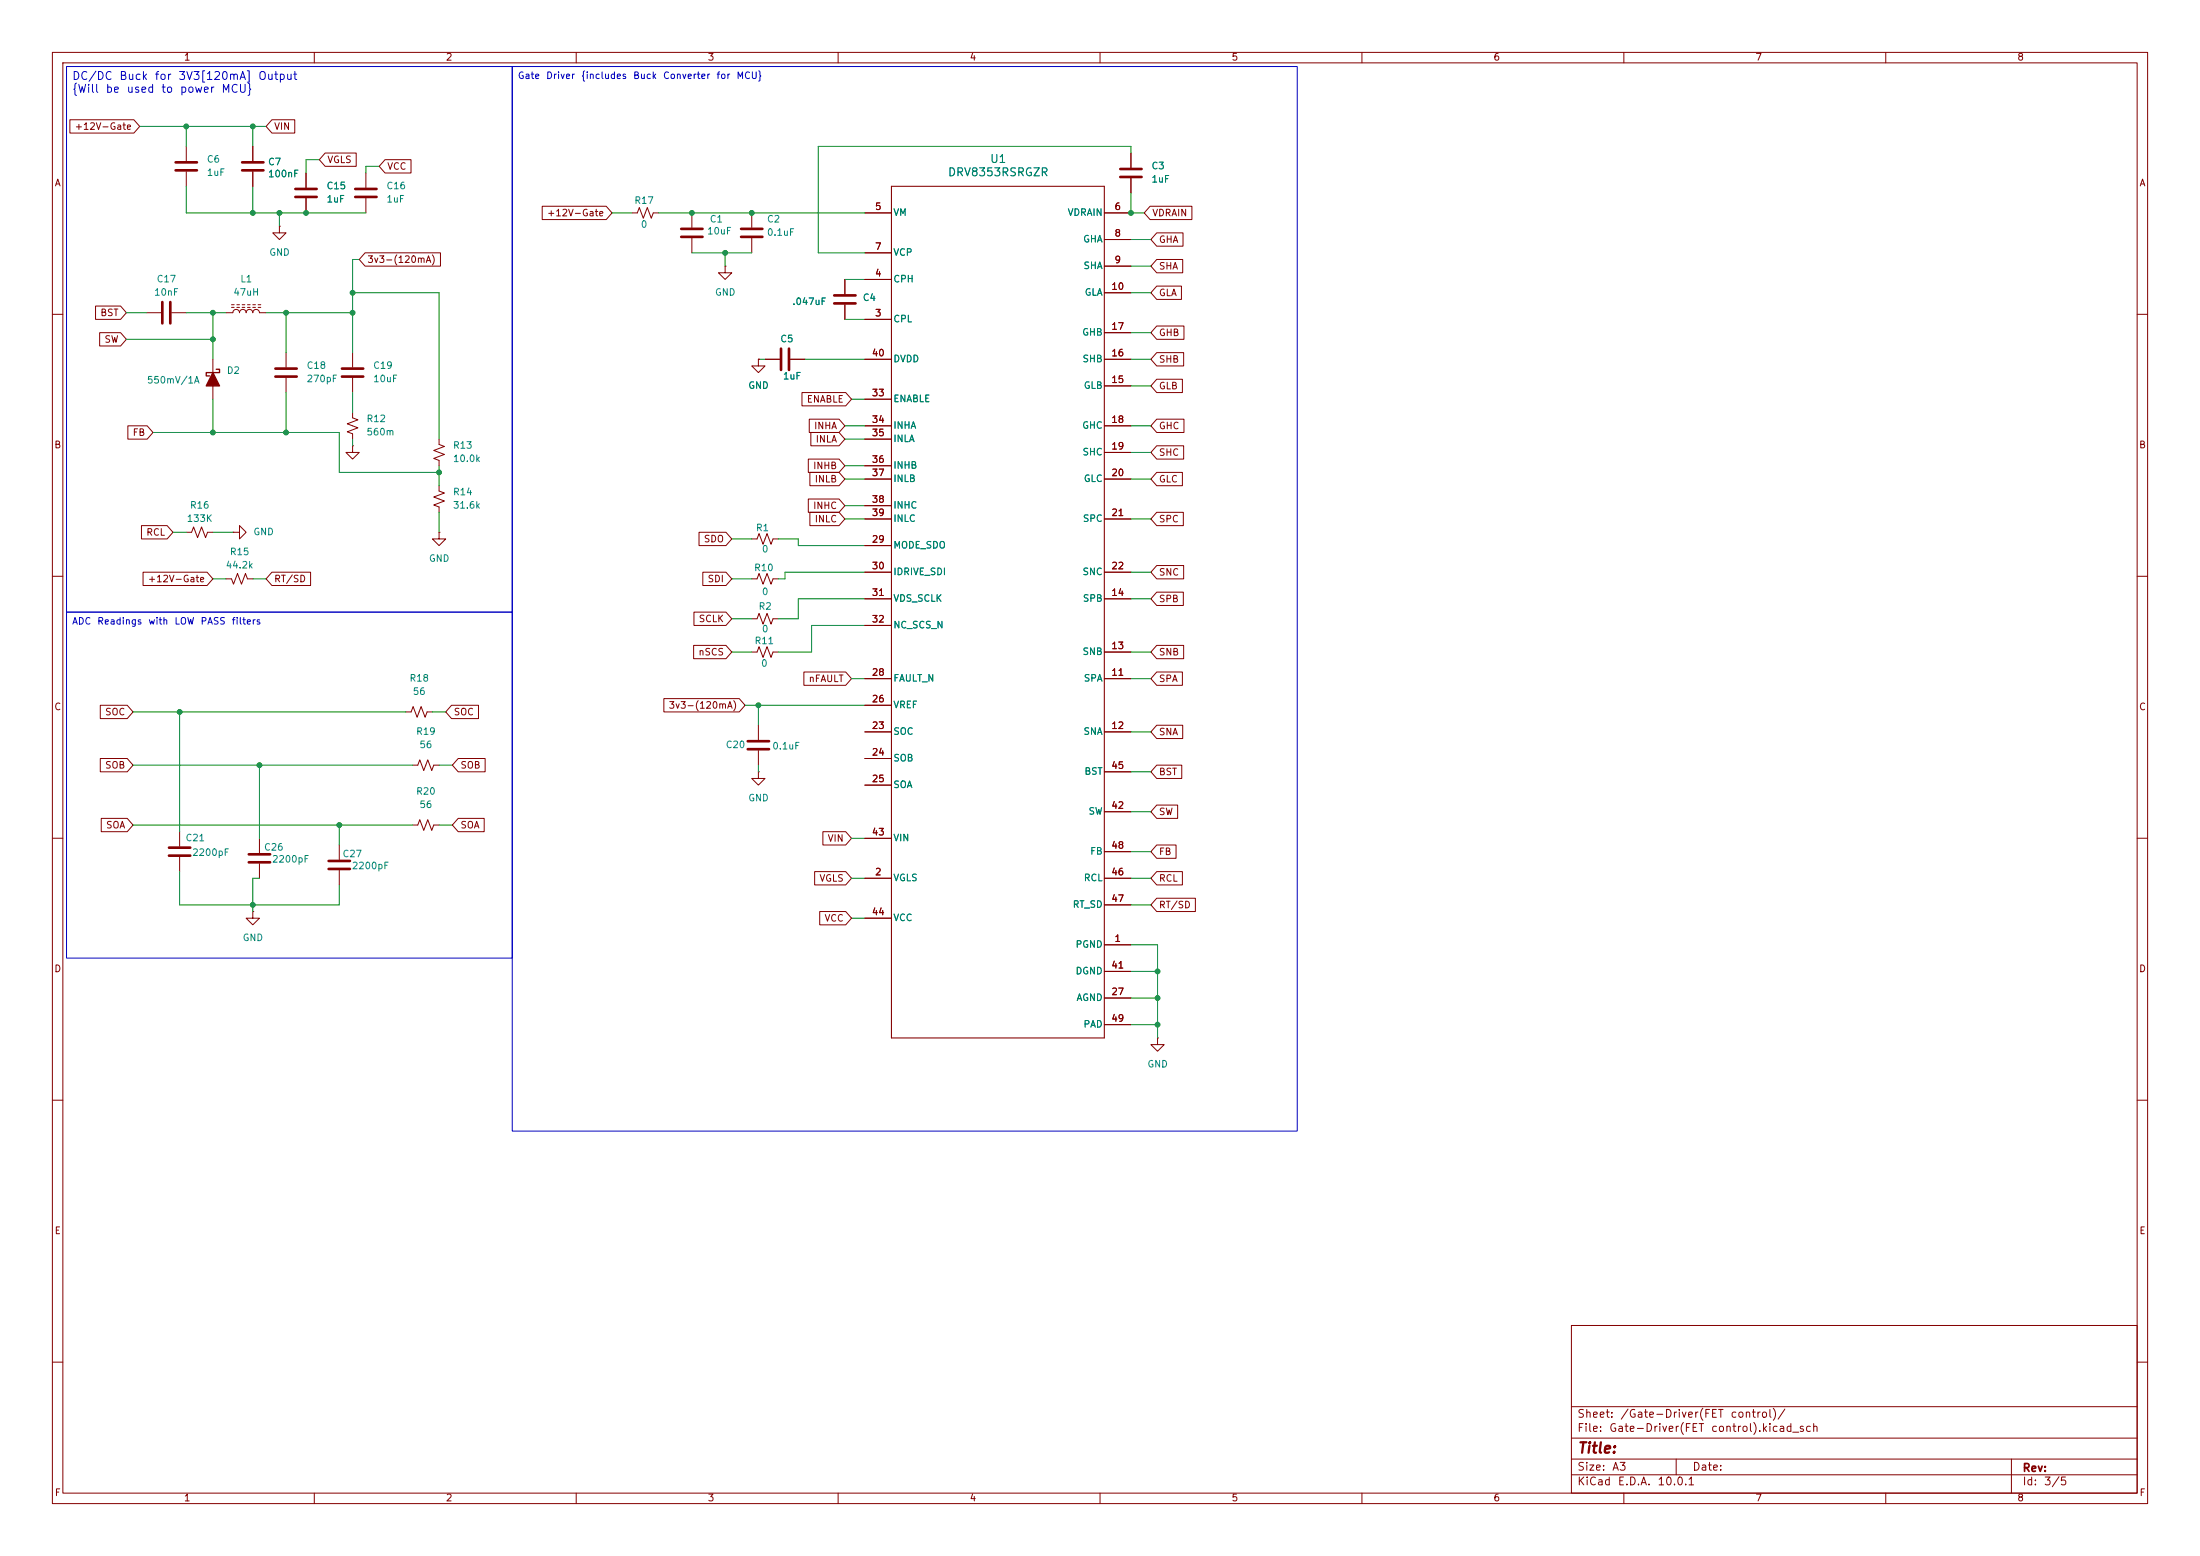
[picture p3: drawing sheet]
<svg xmlns="http://www.w3.org/2000/svg" width="420mm" height="297mm" viewBox="0 0 420 297" stroke-linecap="round" stroke-linejoin="round" font-family="sans-serif">
<path d="M0 0h420v297h-420z" fill="#fff" stroke="#fff" stroke-width=".19"/>
<g fill="none" stroke="#840000" stroke-width=".19">
<path d="M10 10h400v277h-400zM12 12h396v273h-396zM60 10v2M110 10v2M160 10v2M210 10v2M260 10v2M310 10v2M360 10v2M13.3 22.9h12.3l1.1 1.2-1.1 1.3h-12.3zM35.6 27.9v2.8M35.6 32.8v2.8"/>
<path d="M48.3 27.9v2.8M48.3 32.8v2.8M51.9 22.9h4.4v2.5h-4.4l-1.1-1.3zM58.4 33v2.8M58.4 37.8v2.8M62.1 29.2h5.9v2.6h-5.9l-1.1-1.3zM69.8 33v2.8M69.8 37.8v2.8M73.5 30.5h5v2.5h-5l-1.1-1.2zM103.5 39.4h12.2l1.1 1.2-1.1 1.3h-12.2zM215.9 29.2v2.8M215.9 34v2.8"/>
<path d="M219.6 39.4h7.9v2.5h-7.9l-1.2-1.3zM18.2 58.4h4.8l1.1 1.3-1.1 1.3h-4.8zM27.9 59.7h2.8M32.8 59.7h2.8M43.2 59.7h1.2a.64 .64 0 0 1 .7-.6 .64 .64 0 0 1 .6 .6 .64 .64 0 0 1 .7-.6 .64 .64 0 0 1 .6 .6 .64 .64 0 0 1 .6-.6 .64 .64 0 0 1 .7 .6 .64 .64 0 0 1 .6-.6 .64 .64 0 0 1 .6 .6h1.3M44.2 58.7h.5M44.2 58.2h.5M45.2 58.7h.5M45.2 58.2h.5M46.2 58.7h.5M46.2 58.2h.5M47.2 58.7h.6"/>
<path d="M47.2 58.2h.6M48.3 58.7h.5M48.3 58.2h.5M49.3 58.7h.5M49.3 58.2h.5M53.3 43.2v1.3h1.3l-1.3 1.2-1.2-1.2h1.2M53.3 43.2h.1M69.7 48.3h14.4v2.5h-14.4l-1.1-1.3zM120.6 40.6h1.1l.3-1 .8 2.1 .8-2.1 .7 2.1 .4-1.1h1M132.1 40.6v2.8M132.1 45.5v2.8M138.4 50.8v1.3h1.3l-1.3 1.2-1.2-1.2h1.2"/>
<path d="M138.4 50.8h.1M143.5 40.6v2.8M143.5 45.5v2.8M161.3 53.3v2.8M161.3 58.2v2.8M165.1 53.3h5.1M165.1 40.6h5.1M165.1 48.3h5.1M210.8 40.6h5.1M210.8 45.7h5.1M210.8 50.8h5.1M210.8 55.9h5.1"/>
<path d="M220.8 44.4h5v2.6h-5l-1.1-1.3zM220.8 54.6h4.7v2.6h-4.7l-1.1-1.3zM220.8 49.5h5v2.6h-5l-1.1-1.3zM10 60h2M19 63.5h4l1.1 1.3-1.1 1.2h-4zM40.6 68.6v7.6M54.6 67.3v2.8M54.6 72.1v2.8M67.3 78.7v1.1l1 .3-2 .8 2 .8-2 .7 1 .4v1M67.3 67.3v2.8M67.3 72.1v2.8M144.8 68.6v1.3h1.2l-1.2 1.2-1.3-1.2h1.3"/>
<path d="M144.8 68.6h.1M146 68.6h2.8M150.9 68.6h2.8M153.1 74.9h8.3l1.2 1.3-1.2 1.3h-8.3zM165.1 68.6h5.1M165.1 61h5.1M165.1 76.2h5.1M210.8 68.6h5.1M210.8 73.7h5.1M210.8 63.5h5.1M220.8 67.3h5.2v2.6h-5.2l-1.1-1.3zM220.8 72.4h4.9v2.5h-4.9l-1.1-1.2z"/>
<path d="M220.8 62.2h5.2v2.6h-5.2l-1.1-1.3zM408 60h2M24.4 81.3h3.7l1.1 1.3-1.1 1.2h-3.7zM67.3 85.1v1.3h1.3l-1.3 1.2-1.3-1.2h1.3M67.3 85.1h.1M83.8 92.7v1l1 .4-2 .8 2 .7-2 .8 1 .4v1M83.8 83.8v1l1 .4-2 .8 2 .7-2 .8 1 .4v1M154.3 87.6h5.9l1.1 1.3-1.1 1.3h-5.9zM154.3 95.2h5.9l1.1 1.3-1.1 1.3h-5.9zM154.5 80h5.7l1.1 1.3-1.1 1.3h-5.7zM154.6 97.8h5.6l1.1 1.3-1.1 1.2h-5.6zM154.6 90.2h5.6l1.1 1.2-1.1 1.3h-5.6z"/>
<path d="M154.8 82.5h5.4l1.1 1.3-1.1 1.3h-5.4zM165.1 81.3h5.1M165.1 91.4h5.1M165.1 99.1h5.1M165.1 83.8h5.1M165.1 88.9h5.1M165.1 96.5h5.1M210.8 81.3h5.1M210.8 86.4h5.1M210.8 91.4h5.1M210.8 99.1h5.1M220.8 97.8h5.1v2.5h-5.1l-1.1-1.2z"/>
<path d="M220.8 90.2h4.9v2.5h-4.9l-1.1-1.3zM220.8 85.1h5.2v2.5h-5.2l-1.1-1.2zM220.8 80h5.2v2.6h-5.2l-1.1-1.3zM10 110h2M27 100.3h4.9l1.1 1.3-1.1 1.3h-4.9zM27.3 109.2h12.2l1.1 1.3-1.1 1.3h-12.2zM35.6 101.6h1l.4-1 .7 2 .8-2 .7 2 .4-1h1M43.2 110.5h1l.4 1 .7-2 .8 2 .8-2 .3 1h1.1M44.4 101.6h1.3v1.3l1.3-1.3-1.3-1.3v1.3M44.4 101.6h.1M51.9 109.2h7.4v2.6h-7.4l-1.1-1.3zM83.8 101.6v1.3h1.3l-1.3 1.2-1.3-1.2h1.3"/>
<path d="M83.8 101.6h.1M132.5 116.8h6.1l1.1 1.3-1.1 1.3h-6.1zM133.4 101.6h5.2l1.1 1.3-1.1 1.2h-5.2zM134.2 109.2h4.4l1.1 1.3-1.1 1.3h-4.4zM143.5 118.1h1l.4-1 .8 2 .7-2 .8 2 .4-1h1M143.5 102.9h1l.4-1 .8 2 .7-2 .8 2 .4-1h1M143.5 110.5h1l.4-1 .8 2 .7-2 .8 2 .4-1h1M165.1 114.3h5.1M165.1 109.2h5.1M165.1 104.1h5.1M165.1 119.4h5.1M210.8 114.3h5.1"/>
<path d="M210.8 109.2h5.1M220.8 113h5.1v2.6h-5.1l-1.1-1.3zM220.8 107.9h5.2v2.6h-5.2l-1.1-1.3zM408 110h2M19.1 134.6h5.2l1.1 1.3-1.1 1.3h-5.2zM77.5 135.9h1l.4-1 .7 2 .8-2 .8 2 .3-1h1M86.2 134.6h5.1v2.6h-5.1l-1.1-1.3zM126.7 133.3h14.4l1.1 1.3-1.1 1.3h-14.4zM132.4 123.2h6.2l1.1 1.3-1.1 1.2h-6.2zM143.5 124.5h1l.4-1.1 .8 2.1 .7-2.1 .8 2.1 .4-1h1M144.8 138.4v2.8M153.5 128.3h7.9l1.2 1.2-1.2 1.3h-7.9z"/>
<path d="M165.1 129.5h5.1M165.1 139.7h5.1M165.1 134.6h5.1M210.8 129.5h5.1M210.8 139.7h5.1M210.8 124.5h5.1M220.8 128.3h4.9v2.5h-4.9l-1.1-1.3zM220.8 138.4h5v2.6h-5l-1.1-1.3zM220.8 123.2h5.2v2.5h-5.2l-1.1-1.2zM10 160h2M19.1 144.8h5.2l1.1 1.3-1.1 1.2h-5.2zM19.3 156.2h5l1.1 1.3-1.1 1.3h-5z"/>
<path d="M34.3 158.8v2.7M78.7 157.5h1.1l.3-1 .8 2 .8-2 .7 2 .4-1h1M78.7 146.1h1.1l.3-1.1 .8 2.1 .8-2.1 .7 2.1 .4-1h1M87.5 156.2h4.9v2.6h-4.9l-1.1-1.3zM87.5 144.8h5.1v2.5h-5.1l-1.1-1.2zM144.8 147.3v1.3h1.2l-1.2 1.3-1.3-1.3h1.3M144.8 147.3h.1M144.8 143.3v2.8M157.1 158.7h4.3l1.2 1.3-1.2 1.3h-4.3zM165.1 144.8h5.1M165.1 149.9h5.1M210.8 154.9h5.1"/>
<path d="M210.8 147.3h5.1M220.8 153.7h4v2.5h-4l-1.1-1.3zM220.8 146h4.8v2.6h-4.8l-1.1-1.3zM408 160h2M34.3 163.6v2.8M48.3 174v1.3h1.2l-1.2 1.2-1.3-1.2h1.3M48.3 174h.1M49.5 160v2.8M49.5 164.8v2.8M64.8 161.3v2.8M64.8 166.1v2.8M155.5 166.4h5.9l1.2 1.2-1.2 1.3h-5.9z"/>
<path d="M156.5 174h4.9l1.2 1.3-1.2 1.2h-4.9zM165.1 167.6h5.1M165.1 160h5.1M165.1 175.3h5.1M210.8 167.6h5.1M210.8 172.7h5.1M210.8 162.6h5.1M220.8 161.3h3.7v2.5h-3.7l-1.1-1.2zM220.8 166.4h4.9v2.5h-4.9l-1.1-1.3zM220.8 171.4h7.4v2.6h-7.4l-1.1-1.3zM210.8 180.3h5.1M210.8 190.5h5.1"/>
<path d="M210.8 185.4h5.1M210.8 195.6h5.1M221 198.1v1.3h1.2l-1.2 1.3-1.3-1.3h1.3M221 198.1h.1M10 210h2M408 210h2M300 253h108v32h-108zM10 260h2M300 278.5h108M300 274.5h108M300 268.5h108M320 278.5v3"/>
<path d="M384 278.5v6.5M408 260h2M60 285v2M110 285v2M160 285v2M210 285v2M260 285v2M300 281.5h108M310 285v2M360 285v2"/>
</g>
<g fill="none" stroke="#840000" stroke-width=".51">
<path d="M33.5 31h4.1M33.5 32.5h4.1M46.2 31h4.1M46.2 32.5h4.1M56.4 36.1h4.1M56.4 37.6h4.1M67.8 36.1h4.1M67.8 37.6h4.1M213.9 32.3h4M213.9 33.8h4M31 57.7v4M32.5 57.7v4"/>
<path d="M130 43.7h4.1M130 45.2h4.1M141.5 43.7h4M141.5 45.2h4M159.3 56.4h4M159.3 57.9h4M52.6 71.9h4M52.6 70.4h4M65.3 71.9h4M65.3 70.4h4M149.1 66.5v4.1M150.6 66.5v4.1"/>
<path d="M142.7 141.5h4.1M142.7 143h4.1M32.3 161.8h4M32.3 163.3h4M47.5 163.1h4.1M47.5 164.6h4.1M62.7 164.3h4.1M62.7 165.9h4.1"/>
</g>
<path d="M41.3 70.5h.6v.6h-2.5v.7h.6" fill="none" stroke="#840000" stroke-width=".25"/>
<path d="M40.6 71.1l1.3 2.6h-2.5z" fill="#840000" stroke="#840000" stroke-width=".25"/>
<path d="M170.2 35.6h40.6v162.5h-40.6z" fill="none" stroke="#840000" stroke-width=".2"/>
<g fill="none" stroke="#008400" stroke-width=".19">
<path d="M26.7 24.1h24.1M35.6 35.6v5h34.2M35.6 24.1v3.8M48.3 24.1v3.8M48.3 35.6v5M61 30.5h-2.6v2.5M72.4 31.8h-2.6v1.2M215.9 36.8v3.8h2.5M215.9 29.2v-1.3h-59.7v20.4h8.9M24.1 59.7h3.8M35.6 59.7h7.6M40.6 59.7v8.9"/>
<path d="M50.8 59.7h16.5M53.3 40.6v2.6M54.6 59.7v7.6M67.3 55.9h16.5v27.9M68.6 49.5h-1.3v17.8M116.8 40.6h3.8M125.7 40.6h39.4M132.1 48.3h11.4M138.4 48.3v2.5M161.3 53.3h3.8M215.9 55.9h3.8M215.9 50.8h3.8"/>
<path d="M215.9 45.7h3.8M24.1 64.8h16.5M40.6 76.2v6.4M54.6 74.9v7.7M67.3 74.9v3.8M144.8 68.6h1.2M153.7 68.6h11.4M161.3 61h3.8M162.6 76.2h2.5M215.9 73.7h3.8M215.9 68.6h3.8M215.9 63.5h3.8"/>
<path d="M29.2 82.6h35.6v7.6h19M67.3 83.8v1.3M83.8 88.9v3.8M83.8 97.8v3.8M161.3 83.8h3.8M161.3 88.9h3.8M161.3 99.1h3.8M161.3 91.4h3.8M161.3 81.3h3.8M161.3 96.5h3.8M215.9 99.1h3.8M215.9 91.4h3.8"/>
<path d="M215.9 81.3h3.8M215.9 86.4h3.8M33 101.6h2.6M40.6 101.6h3.8M40.6 110.5h2.6M48.3 110.5h2.5M139.7 118.1h3.8M139.7 110.5h3.8M139.7 102.9h3.8M148.6 102.9h3.8v1.2h12.7M165.1 119.4h-10.2v5.1h-6.3M165.1 114.3h-12.7v3.8h-3.8"/>
<path d="M165.1 109.2h-15.2v1.3h-1.3M215.9 114.3h3.8M215.9 109.2h3.8M25.4 135.9h52.1M34.3 135.9v22.9M82.5 135.9h2.6M139.7 124.5h3.8M142.2 134.6h22.9M144.8 134.6v3.8M162.6 129.5h2.5M215.9 139.7h3.8M215.9 124.5h3.8"/>
<path d="M215.9 129.5h3.8M25.4 146.1h53.3M25.4 157.5h53.3M49.5 146.1v13.9M64.8 157.5v3.8M83.8 146.1h2.6M83.8 157.5h2.6M144.8 146.1v1.2M215.9 154.9h3.8M215.9 147.3h3.8M34.3 166.4v6.3h30.5v-3.8M49.5 167.6h-1.2v6.4"/>
<path d="M162.6 175.3h2.5M162.6 167.6h2.5M162.6 160h2.5M215.9 167.6h3.8M215.9 172.7h3.8M215.9 162.6h3.8M215.9 185.4h5.1M215.9 180.3h5.1v17.8M215.9 195.6h5.1M215.9 190.5h5.1"/>
</g>
<path d="M12.7 12.7h85.1v104.1h-85.1zM97.8 12.7h149.8v203.2h-149.8zM12.7 116.8h85.1v66.1h-85.1z" fill="none" stroke="#0000c2" stroke-width=".19"/>
<g fill="#008400" stroke="#008400" stroke-width=".19">
<circle cx="40.6" cy="64.8" r=".46"/>
<circle cx="34.3" cy="135.9" r=".46"/>
<circle cx="83.8" cy="90.2" r=".46"/>
<circle cx="215.9" cy="40.6" r=".46"/>
<circle cx="48.3" cy="40.6" r=".46"/>
<circle cx="53.3" cy="40.6" r=".46"/>
<circle cx="48.3" cy="24.1" r=".46"/>
<circle cx="35.6" cy="24.1" r=".46"/>
<circle cx="54.6" cy="82.6" r=".46"/>
<circle cx="40.6" cy="82.6" r=".46"/>
<circle cx="144.8" cy="134.6" r=".46"/>
<circle cx="221" cy="195.6" r=".46"/>
<circle cx="221" cy="185.4" r=".46"/>
<circle cx="221" cy="190.5" r=".46"/>
<circle cx="58.4" cy="40.6" r=".46"/>
<circle cx="67.3" cy="55.9" r=".46"/>
<circle cx="40.6" cy="59.7" r=".46"/>
<circle cx="138.4" cy="48.3" r=".46"/>
<circle cx="143.5" cy="40.6" r=".46"/>
<circle cx="132.1" cy="40.6" r=".46"/>
<circle cx="67.3" cy="59.7" r=".46"/>
<circle cx="54.6" cy="59.7" r=".46"/>
<circle cx="48.3" cy="172.7" r=".46"/>
<circle cx="49.5" cy="146.1" r=".46"/>
<circle cx="64.8" cy="157.5" r=".46"/>
</g>
<text font-size="2" fill="#840000" x="301" y="277.9">Title:</text>
<g font-size="1.5" fill="#0000c2">
<text x="13.7" y="15.6">DC/DC</text>
<text x="22.7" y="15.6">Buck</text>
<text x="29.4" y="15.6">for</text>
<text x="33.9" y="15.6">3V3[120mA]</text>
<text x="49.2" y="15.6">Output</text>
<text x="13.7" y="18.1">{Will</text>
<text x="20" y="18.1">be</text>
<text x="24" y="18.1">used</text>
<text x="30.7" y="18.1">to</text>
<text x="34.2" y="18.1">power</text>
<text x="42.1" y="18.1">MCU}</text>
</g>
<g font-size="1.5" fill="#008484">
<text x="180.8" y="34">DRV8353RSRGZR</text>
<text x="188.9" y="31.5">U1</text>
</g>
<g font-size="1.5" fill="#840000">
<text x="301" y="273.7">File:</text>
<text x="301" y="271">Sheet:</text>
<text x="307.1" y="273.7">Gate-Driver(FET</text>
<text x="309.2" y="271">/Gate-Driver(FET</text>
<text x="326.5" y="273.7">control).kicad_sch</text>
<text x="330.2" y="271">control)/</text>
<text x="301" y="281.1">Size:</text>
<text x="307.6" y="281.1">A3</text>
<text x="323" y="281.1">Date:</text>
<text x="386" y="281.3">Rev:</text>
<text x="301" y="283.9">KiCad</text>
<text x="308.7" y="283.9">E.D.A.</text>
<text x="316.3" y="283.9">10.0.1</text>
<text x="386" y="283.9">Id:</text>
<text x="390.1" y="283.9">3/5</text>
</g>
<g font-size="1.3" fill="#840000">
<text x="35" y="11.9">1</text>
<text x="85" y="11.9">2</text>
<text x="135" y="11.9">3</text>
<text x="185" y="11.9">4</text>
<text x="235" y="11.9">5</text>
<text x="285" y="11.9">6</text>
<text x="335" y="11.9">7</text>
<text x="385" y="11.9">8</text>
<text x="14.2" y="25.1">+12V-Gate</text>
<text x="52.2" y="25.1">VIN</text>
<text x="10.3" y="35.9">A</text>
<text x="62.4" y="31.4">VGLS</text>
<text x="73.8" y="32.7">VCC</text>
<text x="408.3" y="35.9">A</text>
<text x="104.3" y="41.6">+12V-Gate</text>
<text x="166.9" y="40.4">5</text>
<text x="212.7" y="40.4">6</text>
<text x="219.9" y="41.6">VDRAIN</text>
<text x="212.7" y="45.5">8</text>
<text x="221.1" y="46.7">GHA</text>
<text x="70" y="50.5">3v3-(120mA)</text>
<text x="166.9" y="53.1">4</text>
<text x="166.9" y="48">7</text>
<text x="212.7" y="50.5">9</text>
<text x="221.1" y="51.8">SHA</text>
<text x="212" y="55.6">10</text>
<text x="221.1" y="56.8">GLA</text>
<text x="19.1" y="60.6">BST</text>
<text x="19.8" y="65.7">SW</text>
<text x="166.9" y="60.7">3</text>
<text x="212" y="63.2">17</text>
<text x="221.1" y="64.5">GHB</text>
<text x="166.3" y="68.3">40</text>
<text x="212" y="68.3">16</text>
<text x="221.1" y="69.5">SHB</text>
<text x="153.9" y="77.2">ENABLE</text>
<text x="166.3" y="75.9">33</text>
<text x="212" y="73.4">15</text>
<text x="221.1" y="74.6">GLB</text>
<text x="25.2" y="83.5">FB</text>
<text x="155.3" y="82.2">INHA</text>
<text x="166.3" y="81">34</text>
<text x="166.3" y="83.6">35</text>
<text x="212" y="81">18</text>
<text x="221.1" y="82.2">GHC</text>
<text x="10.3" y="85.9">B</text>
<text x="155.1" y="89.9">INHB</text>
<text x="155.6" y="84.8">INLA</text>
<text x="166.3" y="88.6">36</text>
<text x="212" y="86.1">19</text>
<text x="221.1" y="87.3">SHC</text>
<text x="408.2" y="85.9">B</text>
<text x="155.4" y="92.4">INLB</text>
<text x="166.3" y="91.2">37</text>
<text x="212" y="91.2">20</text>
<text x="221.1" y="92.4">GLC</text>
<text x="155.1" y="97.5">INHC</text>
<text x="155.4" y="100">INLC</text>
<text x="166.3" y="96.3">38</text>
<text x="166.3" y="98.8">39</text>
<text x="212" y="98.8">21</text>
<text x="221.1" y="100">SPC</text>
<text x="27.8" y="102.6">RCL</text>
<text x="134.3" y="103.8">SDO</text>
<text x="166.3" y="103.9">29</text>
<text x="28.1" y="111.4">+12V-Gate</text>
<text x="52.2" y="111.4">RT/SD</text>
<text x="135" y="111.4">SDI</text>
<text x="166.3" y="109">30</text>
<text x="212" y="109">22</text>
<text x="221.1" y="110.2">SNC</text>
<text x="133.3" y="119.1">SCLK</text>
<text x="166.3" y="114">31</text>
<text x="166.3" y="119.1">32</text>
<text x="212" y="114">14</text>
<text x="221.1" y="115.3">SPB</text>
<text x="133.2" y="125.4">nSCS</text>
<text x="212" y="124.2">13</text>
<text x="221.1" y="125.4">SNB</text>
<text x="154.3" y="130.5">nFAULT</text>
<text x="166.3" y="129.3">28</text>
<text x="212" y="129.3">11</text>
<text x="221.1" y="130.5">SPA</text>
<text x="10.3" y="135.9">C</text>
<text x="20" y="136.8">SOC</text>
<text x="86.5" y="136.8">SOC</text>
<text x="127.5" y="135.6">3v3-(120mA)</text>
<text x="166.3" y="134.4">26</text>
<text x="408.2" y="135.9">C</text>
<text x="166.3" y="139.4">23</text>
<text x="212" y="139.4">12</text>
<text x="221.1" y="140.7">SNA</text>
<text x="20" y="147">SOB</text>
<text x="87.8" y="147">SOB</text>
<text x="166.3" y="144.5">24</text>
<text x="166.3" y="149.6">25</text>
<text x="212" y="147.1">45</text>
<text x="221.1" y="148.3">BST</text>
<text x="212" y="154.7">42</text>
<text x="221.1" y="155.9">SW</text>
<text x="20.1" y="158.4">SOA</text>
<text x="87.8" y="158.4">SOA</text>
<text x="157.9" y="161">VIN</text>
<text x="166.3" y="159.8">43</text>
<text x="166.9" y="167.4">2</text>
<text x="212" y="167.4">46</text>
<text x="212" y="162.3">48</text>
<text x="221.1" y="163.5">FB</text>
<text x="156.3" y="168.6">VGLS</text>
<text x="212" y="172.5">47</text>
<text x="221.1" y="168.6">RCL</text>
<text x="221.1" y="173.7">RT/SD</text>
<text x="157.3" y="176.2">VCC</text>
<text x="166.3" y="175">44</text>
<text x="10.3" y="185.9">D</text>
<text x="212" y="185.2">41</text>
<text x="212.7" y="180.1">1</text>
<text x="408.2" y="185.9">D</text>
<text x="212" y="190.2">27</text>
<text x="212" y="195.3">49</text>
<text x="10.3" y="235.9">E</text>
<text x="408.3" y="235.9">E</text>
<text x="10.3" y="285.9">F</text>
<text x="35" y="286.9">1</text>
<text x="85" y="286.9">2</text>
<text x="135" y="286.9">3</text>
<text x="185" y="286.9">4</text>
<text x="235" y="286.9">5</text>
<text x="285" y="286.9">6</text>
<text x="335" y="286.9">7</text>
<text x="385" y="286.9">8</text>
<text x="408.3" y="285.9">F</text>
</g>
<g font-size="1.3" fill="#0000c2">
<text x="98.7" y="15.4">Gate</text>
<text x="104.1" y="15.4">Driver</text>
<text x="110.8" y="15.4">{includes</text>
<text x="120.8" y="15.4">Buck</text>
<text x="126.5" y="15.4">Converter</text>
<text x="136.6" y="15.4">for</text>
<text x="140.5" y="15.4">MCU}</text>
<text x="13.7" y="119.5">ADC</text>
<text x="18.5" y="119.5">Readings</text>
<text x="28.2" y="119.5">with</text>
<text x="33.2" y="119.5">LOW</text>
<text x="38.2" y="119.5">PASS</text>
<text x="44.1" y="119.5">filters</text>
</g>
<g font-size="1.3" fill="#008484">
<text x="39.4" y="31.3">C6</text>
<text x="39.4" y="33.9">1uF</text>
<text x="51.1" y="31.9">C7</text>
<text x="51.1" y="34.1">100nF</text>
<text x="219.7" y="32.6">C3</text>
<text x="219.7" y="35.2">1uF</text>
<text x="62.2" y="39">1uF</text>
<text x="62.2" y="36.4">C15</text>
<text x="73.7" y="39">1uF</text>
<text x="73.7" y="36.4">C16</text>
<text x="121" y="39.2">R17</text>
<text x="170.4" y="41.5">VM</text>
<text x="203.7" y="41.5">VDRAIN</text>
<text x="122.2" y="43.8">0</text>
<text x="134.9" y="45.1">10uF</text>
<text x="135.4" y="42.8">C1</text>
<text x="146.3" y="42.8">C2</text>
<text x="146.3" y="45.3">0.1uF</text>
<text x="206.7" y="46.6">GHA</text>
<text x="51.3" y="49.1">GND</text>
<text x="170.4" y="49.1">VCP</text>
<text x="206.7" y="51.7">SHA</text>
<text x="29.3" y="56.7">10nF</text>
<text x="29.8" y="54.2">C17</text>
<text x="44.4" y="56.7">47uH</text>
<text x="45.8" y="54.2">L1</text>
<text x="136.4" y="56.7">GND</text>
<text x="151.1" y="58.5">.047uF</text>
<text x="164.6" y="57.8">C4</text>
<text x="170.4" y="54.2">CPH</text>
<text x="207" y="56.7">GLA</text>
<text x="148.9" y="65.6">C5</text>
<text x="170.4" y="61.8">CPL</text>
<text x="206.5" y="64.4">GHB</text>
<text x="43.2" y="71.7">D2</text>
<text x="58.4" y="70.7">C18</text>
<text x="71.1" y="70.7">C19</text>
<text x="170.4" y="69.4">DVDD</text>
<text x="206.6" y="69.4">SHB</text>
<text x="27.9" y="73.5">550mV/1A</text>
<text x="58.4" y="73.3">270pF</text>
<text x="71.1" y="73.3">10uF</text>
<text x="142.7" y="74.5">GND</text>
<text x="149.4" y="72.7">1uF</text>
<text x="170.4" y="77.1">ENABLE</text>
<text x="206.8" y="74.5">GLB</text>
<text x="69.9" y="80.9">R12</text>
<text x="69.9" y="83.4">560m</text>
<text x="170.4" y="82.1">INHA</text>
<text x="206.5" y="82.1">GHC</text>
<text x="86.4" y="86">R13</text>
<text x="86.4" y="88.5">10.0k</text>
<text x="170.4" y="84.7">INLA</text>
<text x="170.4" y="89.8">INHB</text>
<text x="206.6" y="87.2">SHC</text>
<text x="86.4" y="94.8">R14</text>
<text x="170.4" y="92.3">INLB</text>
<text x="206.8" y="92.3">GLC</text>
<text x="35.5" y="99.9">133K</text>
<text x="36.2" y="97.4">R16</text>
<text x="86.4" y="97.4">31.6k</text>
<text x="144.2" y="101.7">R1</text>
<text x="170.4" y="97.4">INHC</text>
<text x="170.4" y="99.9">INLC</text>
<text x="206.6" y="99.9">SPC</text>
<text x="43.8" y="106.3">R15</text>
<text x="48.3" y="102.5">GND</text>
<text x="81.8" y="107.5">GND</text>
<text x="145.3" y="105.8">0</text>
<text x="170.4" y="105">MODE_SDO</text>
<text x="43" y="108.8">44.2k</text>
<text x="143.8" y="109.3">R10</text>
<text x="145.3" y="113.9">0</text>
<text x="170.4" y="110.1">IDRIVE_SDI</text>
<text x="206.6" y="110.1">SNC</text>
<text x="144.7" y="116.7">R2</text>
<text x="170.4" y="115.2">VDS_SCLK</text>
<text x="206.6" y="115.2">SPB</text>
<text x="143.9" y="123.3">R11</text>
<text x="145.3" y="121">0</text>
<text x="170.4" y="120.2">NC_SCS_N</text>
<text x="206.6" y="125.3">SNB</text>
<text x="78.1" y="130.4">R18</text>
<text x="145.2" y="127.6">0</text>
<text x="170.4" y="130.4">FAULT_N</text>
<text x="206.8" y="130.4">SPA</text>
<text x="78.7" y="132.9">56</text>
<text x="170.4" y="135.5">VREF</text>
<text x="79.3" y="140.6">R19</text>
<text x="80" y="143.1">56</text>
<text x="138.4" y="143.1">C20</text>
<text x="147.3" y="143.4">0.1uF</text>
<text x="170.4" y="140.6">SOC</text>
<text x="206.7" y="140.6">SNA</text>
<text x="170.4" y="145.6">SOB</text>
<text x="206.9" y="148.2">BST</text>
<text x="79.3" y="152">R20</text>
<text x="80" y="154.5">56</text>
<text x="142.7" y="153.3">GND</text>
<text x="170.4" y="150.7">SOA</text>
<text x="207.7" y="155.8">SW</text>
<text x="35.3" y="160.9">C21</text>
<text x="170.4" y="160.9">VIN</text>
<text x="36.6" y="163.7">2200pF</text>
<text x="50.3" y="162.7">C26</text>
<text x="51.8" y="164.9">2200pF</text>
<text x="65.3" y="163.9">C27</text>
<text x="67.1" y="166.2">2200pF</text>
<text x="208" y="163.4">FB</text>
<text x="170.4" y="168.5">VGLS</text>
<text x="204.7" y="173.6">RT_SD</text>
<text x="206.8" y="168.5">RCL</text>
<text x="46.2" y="179.9">GND</text>
<text x="170.4" y="176.1">VCC</text>
<text x="205.2" y="181.2">PGND</text>
<text x="205.2" y="186.3">DGND</text>
<text x="205.4" y="191.4">AGND</text>
<text x="206.7" y="196.4">PAD</text>
<text x="218.9" y="204.1">GND</text>
</g>
</svg>
